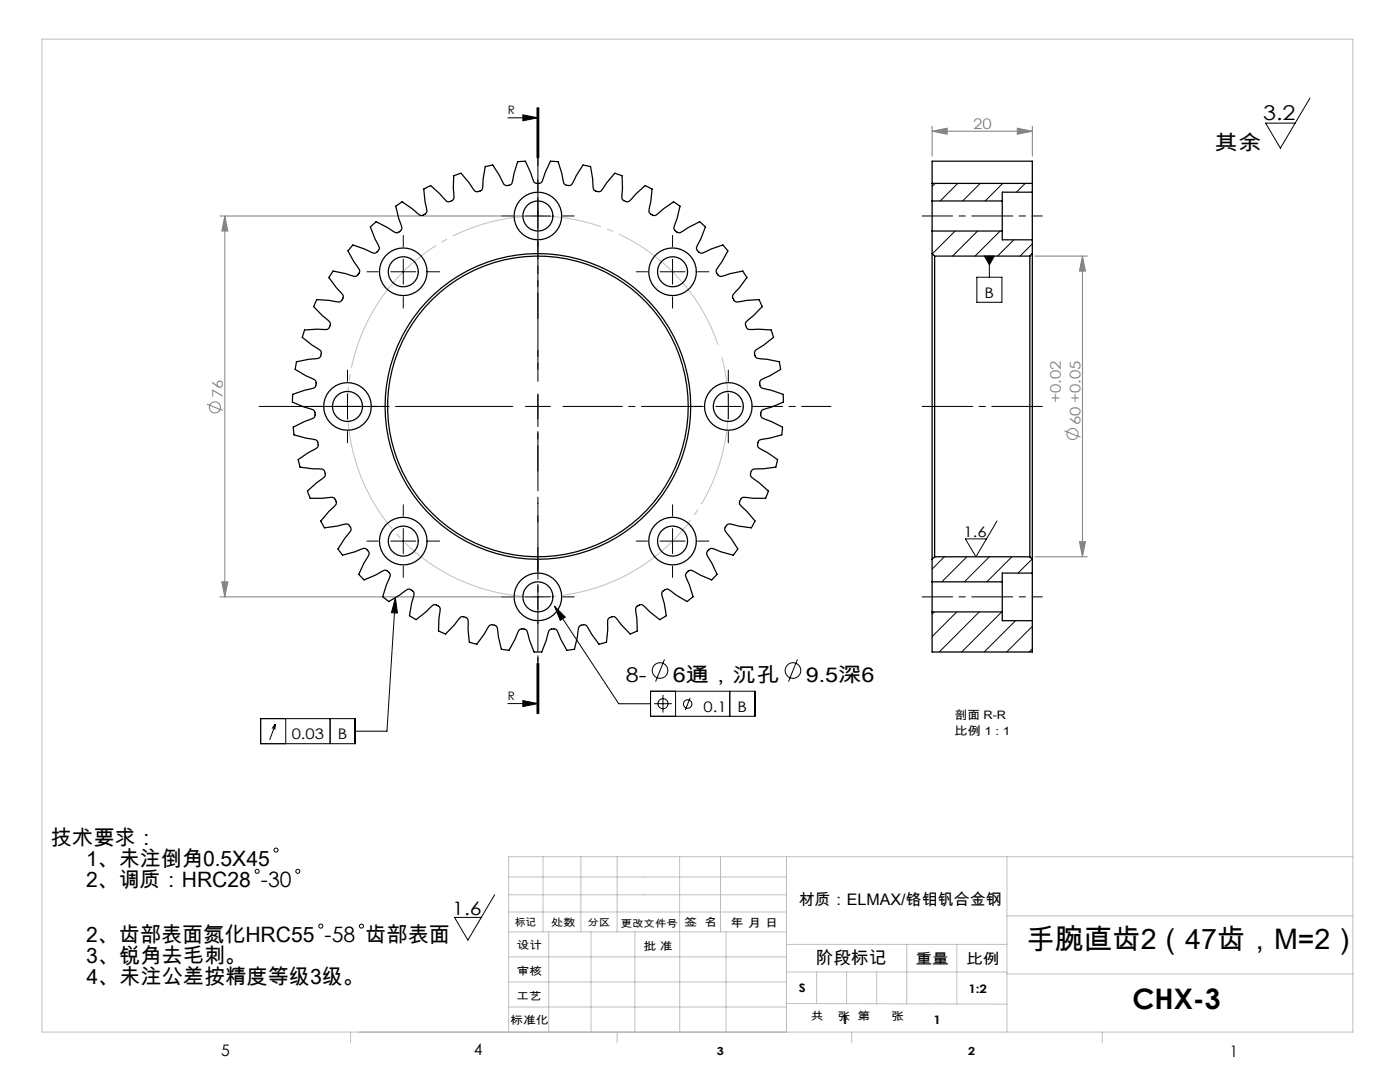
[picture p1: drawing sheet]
<svg xmlns="http://www.w3.org/2000/svg" width="279mm" height="216mm" viewBox="0 0 279 216" stroke-linecap="round" stroke-linejoin="round" font-family="sans-serif">
<g fill="none" stroke="#808080" stroke-width=".2">
<path d="M186 26.2l3-.6v1.2zM186 25.2v6M186 26.2h20M203 25.6l3 .6-3 .6zM206 25.2v6M43.9 43.1h62.5M44.9 43.1l.6 3h-1.2zM44.9 43.1v76M206.5 51.1h10.5M216 51.1v60M216 51.1l.6 3h-1.2zM41.3 80.6l3.2 1.3"/>
<path d="M212.5 86l3.1 1.2M43.9 119.1h62.5M44.3 116.1h1.2l-.6 3zM206.5 111.1h10.5M215.4 108.1h1.2l-.6 3z"/>
<circle cx="42.9" cy="81.3" r="1.11"/>
<circle cx="214" cy="86.6" r="1.11"/>
</g>
<g fill="none" stroke="#000" stroke-width=".2">
<path d="M261.4 19.6l-5.9 10-2.9-5h5.9M101.3 23.5h6.1M104.3 22.9l3 .6-3 .6zM107.2 21.5v10M107.3 21.5v10M107.5 21.5v10M78 54.2h5M80.5 51.7v5M104.8 43.1h5.1M107.3 40.6v5M131.7 54.2h5M134.2 51.7v5"/>
<path d="M195 55.3h5v5h-5zM196.5 51.1h2l-1 1.7zM197.5 51.1v4.2M69.4 78.6v5M107.3 78.6v5M145.4 78.6v5M66.9 81.1h4.9M104.8 81.1h5.1M142.8 81.1h5M78 108h5M78.9 119.3l.4 3h-1.2zM78.9 119.3l-1.7 26.6h-6.3"/>
<path d="M80.5 105.5v5M104.8 119.1h5.1M107.3 116.6v5M131.7 108h5M134.2 105.5v5M199 104l-4.2 7.1-2.1-3.6h4.2M104.3 139.8l3 .6-3 .6zM107.2 132.4v10M107.3 132.4v10M107.5 132.4v10zM110.7 121l2.1 2.1-1 .7zM110.7 121l12.8 19.4h6.3"/>
<path d="M129.8 137.9h20.8v5h-20.8zM132.3 138.7v3.5M132.6 131.6l-1.8 4.4M134.8 137.9v5M137.7 139.3l-.9 2.4M145.6 137.9v5M159.1 131.6l-1.7 4.4M52 143.4h18.9v5h-18.9zM55 144.5l-.7 .9M55 144.5l-.2 1.1M55 144.5l-1.2 3.1M57 143.4v5"/>
<path d="M65.9 143.4v5M101.3 140.4h6.1M130.5 140.4h3.6M98.7 178.5l-5.3 9.1-2.7-4.5h5.4"/>
<circle cx="131.7" cy="133.8" r="1.56"/>
<circle cx="158.3" cy="133.8" r="1.56"/>
<circle cx="132.3" cy="140.4" r="1.01"/>
<circle cx="137.2" cy="140.5" r=".85"/>
<circle cx="51.3" cy="173.9" r=".4"/>
<circle cx="55.1" cy="169.6" r=".4"/>
<circle cx="59.4" cy="173.9" r=".4"/>
<circle cx="64" cy="184.8" r=".4"/>
<circle cx="72.1" cy="184.8" r=".4"/>
</g>
<path d="M143.7 70a38 38 0 0 0-63.7-15.3 38 38 0 0 0 17.5 63.1 38 38 0 0 0 46.7-45.9l-.5-1.9" fill="none" stroke="#c0c0c0" stroke-width=".2" stroke-dasharray="30.5 1.3 1.3 1.3" stroke-dashoffset="-1.3" stroke-linecap="butt"/>
<g fill="none" stroke="#000" stroke-width=".2" stroke-dasharray="30.5 1.3 1.3 1.3">
<path d="M107.3 38.1v-2.3M75.5 54.2h-2.3M80.5 49.2v-2.2M80.5 59.2v2.3M85.5 54.2h2.2M102.4 43.1h-2.3M107.3 48.1v2.2M112.3 43.1h2.3M129.2 54.2h-2.2M134.2 49.2v-2.2M134.2 59.2v2.3M139.2 54.2h2.3"/>
<path d="M69.4 76.1v-2.3M145.3 76.1v-2.3M64.4 81.1h-2.3M69.4 86.1v2.2M74.3 81.1h2.3M140.3 81.1h-2.2M145.3 86.1v2.2M75.5 108h-2.3M80.5 103v-2.3M80.5 113v2.2M85.5 108h2.2M102.4 119.1h-2.3"/>
<path d="M107.3 114.1v-2.3M112.3 119.1h2.3M129.2 108h-2.2M134.2 103v-2.3M134.2 113v2.2M139.2 108h2.3"/>
</g>
<path d="M150.3 81.1h15.5M107.3 124.1v15.5" fill="none" stroke="#000" stroke-width=".2" stroke-dasharray="30.5 1.3 1.3 1.3" stroke-dashoffset="24.6"/>
<path d="M107.3 76.1v-50" fill="none" stroke="#000" stroke-width=".2" stroke-dasharray="30.5 1.3 1.3 1.3" stroke-dashoffset="7.4"/>
<path d="M102.4 81.1h-50.7" fill="none" stroke="#000" stroke-width=".2" stroke-dasharray="30.5 1.3 1.3 1.3" stroke-dashoffset="7.1"/>
<path d="M107.3 86.1v27.5M112.3 81.1h27.6" fill="none" stroke="#000" stroke-width=".2" stroke-dasharray="30.5 1.3 1.3 1.3" stroke-dashoffset="18.6"/>
<path d="M208 81.1h-24" fill="none" stroke="#000" stroke-width=".2" stroke-dasharray="30.5 1.3 1.3 1.3" stroke-dashoffset="20.4"/>
<path d="M200 43.1h8M200 119.1h8" fill="none" stroke="#000" stroke-width=".2" stroke-dasharray="30.5 1.3 1.3 1.3" stroke-dashoffset="28.4"/>
<path d="M184 43.1h16M184 119.1h16" fill="none" stroke="#000" stroke-width=".2" stroke-dasharray="30.5 1.3 1.3 1.3" stroke-dashoffset="24.4"/>
<path d="M107.3 21.5v120.9" fill="none" stroke="#000" stroke-width=".2" stroke-dasharray="6.3 1.3 1.3 1.3 5.1" stroke-dashoffset="3.7"/>
<g fill="none" stroke="#c0c0c0" stroke-width=".2">
<path d="M8.4 7.8h261.6v198.1h-261.6zM101.5 178.5h55.5M101.5 175h55.5M108.4 170.9v15M115.9 170.9v15M123.2 170.9v15M135.6 170.9v15M143.8 170.9v15M157 170.9v35M201 170.9v35M270 170.9h-168.5v35M101.5 195.9h55.5"/>
<path d="M101.5 190.9h55.5M101.5 185.9h55.5M101.5 182h55.5M109.5 185.9v20M118 185.9v20M126.7 185.9v20M135.7 185.9v20M144.9 185.9v20M157 188.4h44M157 193.9h44M163 193.9v6.4M169 193.9v6.4"/>
<path d="M175 193.9v6.4M181 188.4v11.9M191 188.4v11.9M201 194.3h69M201 182.7h69M70 205.9v2.2M101.5 200.9h55.5M123.2 205.9v2.2M157 200.2l44 .2M170 205.9v2.2M220 205.9v2.2"/>
</g>
<g fill="#000">
<path d="M104.3 22.9l3 .6-3 .6zM104.3 139.8l3 .6-3 .6z"/>
<path d="M110.7 121l2.1 2.1-1 .7zM78.9 119.3l.4 3h-1.2zM196.5 51.1l1 1.7 1-1.7z"/>
</g>
<g fill="#808080">
<path d="M44.3 116.1h1.2l-.6 3zM44.9 43.1l.6 3h-1.2z"/>
<path d="M186 26.2l3-.6v1.2zM203 25.6l3 .6-3 .6z"/>
<path d="M216 51.1l.6 3h-1.2zM215.4 108.1h1.2l-.6 3z"/>
</g>
<g fill="none" stroke="#000" stroke-width=".25">
<path d="M186 36.6v-4.4h20v4.4M186 36.6h20M186 36.6v3.5M206 38.3v9.5M206 36.6v1.7M206 38.3h-6v1.8M73.9 45.3l1.2-1.1 2.2 1.2 1.7 1 .6-.1 .6-.5v-.3l-.6-1.9-.6-2.5 1.3-.8 2 1.4 1.5 1.3 .7-.1 .6-.4 .1-.3-.4-2-.2-2.5 1.3-.7 1.9 1.7 1.3 1.5 .3 .1 .8-.3 .4-.4-.1-2 .1-2.5 1.4-.5 1.6 1.9 1.1 1.6 .3 .1 .8-.1 .5-.4 .1-2 .4-2.5 1.5-.3 1.4 2.2 .9 1.7 .3 .2h.7l.6-.4 .4-1.9 .7-2.4 1.5-.1 1.1 2.3 .7 1.8 .2 .2 .8 .1 .5-.3 .7-1.8 1.1-2.3 1.5 .1 .7 2.4 .4 1.9 .6 .4h.7l.3-.2 .9-1.7 1.4-2.2 1.5 .3 .4 2.5 .1 2 .5 .4 .8 .1 .3-.1 1.1-1.6 1.6-1.9 1.4 .5 .1 2.5-.1 2 .1 .2 .7 .4h.7l1.3-1.5 1.9-1.7 1.3 .7-.2 2.5-.4 2 .1 .3 .6 .4 .7 .1 1.5-1.3 2-1.4 1.3 .8-.6 2.5-.6 1.9v.3l.6 .5 .6 .1 1.7-1 2.2-1.2 1.2 1.1-.9 2.3-.9 1.8v.3l.5 .6 .6 .2 1.8-.8 2.4-.8 1 1.2-1.3 2.2-1.1 1.6 .1 .6 .6 .6 .3 .1 1.9-.6 2.4-.5 .9 1.3-1.5 2-1.4 1.5v.3l.3 .7 .5 .4 2-.4 2.5-.1 .6 1.4-1.7 1.8-1.5 1.3-.1 .3 .2 .7 .4 .4h2l2.5 .1 .5 1.5-2 1.6-1.7 1-.1 .3 .1 .8 .4 .5 2 .2 2.4 .5 .3 1.5-2.2 1.3-1.8 .8-.2 .3v.8l.4 .5 1.9 .5 2.4 .8v1.5l-2.3 1-1.9 .6-.2 .2-.1 .8 .3 .6 1.8 .7 2.3 1.1-.2 1.6-2.4 .6-2 .4-.3 .5-.1 .8 .2 .2 1.7 1 2.1 1.4-.4 1.5-2.5 .3-1.9 .1-.3 .2-.3 .7 .1 .6 1.6 1.2 1.8 1.7-.5 1.4h-2.5l-2-.2-.3 .2-.4 .6v.7l1.5 1.3 1.6 2-.8 1.3-2.5-.3-1.9-.5-.5 .4-.4 .6 .1 .4 1.2 1.5 1.4 2.1-1 1.3-2.4-.7-1.8-.7-.6 .3-.5 .6v.3l1 1.7 1.1 2.3-1.1 1.1-2.3-1-1.7-.9-.6 .1-.6 .6v.4l.8 1.8 .7 2.4-1.2 .9-2.2-1.3-1.5-1.1-.7 .1-.6 .5-.1 .3 .6 1.9 .4 2.5-1.3 .7-2-1.5-1.4-1.4-.4-.1-.7 .3-.4 .5 .3 2 .1 2.5-1.3 .5-.1 .1-1.8-1.8-1.2-1.6h-.6l-.7 .3-.2 .3v1.9l-.3 2.5-1.4 .5-1.5-2.1-1-1.7-.7-.1-.7 .2-.2 .2-.3 2-.6 2.5-1.5 .2-1.2-2.3-.8-1.8-.2-.2h-.8l-.6 .3-.5 1.9-.9 2.4h-1.1h-.4l-.9-2.4-.5-1.9-.6-.3h-.8l-.2 .2-.8 1.8-1.2 2.3-1.5-.2-.6-2.5-.3-2-.2-.2-.7-.2-.7 .1-1 1.7-1.5 2.1-1.4-.5-.3-2.5v-1.9l-.2-.3-.7-.3h-.6l-1.2 1.6-1.8 1.8-.9-.4-.5-.2 .1-2.5 .3-2-.4-.5-.7-.3-.4 .1-1.4 1.4-2 1.5-1.3-.7 .4-2.5 .6-1.9-.1-.3-.6-.5-.7-.1-1.5 1.1-2.2 1.3-1.2-.9 .7-2.4 .8-1.8v-.4l-.6-.6-.6-.1-1.7 .9-2.3 1-.6-.5-.5-.6 1.1-2.3 1-1.7-.2-.6-.5-.5-.4-.1-1.8 .7-2.4 .7-1-1.3 1.4-2.1 1.2-1.5v-.7l-.5-.6-.3-.1-1.9 .5-2.5 .3-.8-1.3 1.6-2 1.5-1.3v-.3l-.2-.8-.5-.4-2 .2h-2.5l-.2-.5-.3-.9 1.8-1.7 1.6-1.2 .1-.6-.3-.7-.3-.2-1.9-.1-2.5-.3-.4-1.5 2.1-1.4 1.7-1 .2-.2-.1-.8-.3-.5-2-.4-2.4-.6-.2-1.6 2.3-1.1 1.8-.7 .2-.3 .1-.7-.3-.6-1.9-.6-2.3-1v-.4v-1.1l2.4-.8 1.9-.5 .4-.5v-.8l-.2-.3-1.8-.8-2.2-1.3 .3-1.5 2.4-.5 2-.2 .4-.5 .1-.8-.1-.3-1.7-1-2-1.6 .5-1.5 2.5-.1h2l.3-.1 .3-.7-.1-.6-1.5-1.3-1.7-1.8 .1-.2 .5-1.2 2.5 .1 2 .4 .5-.4 .3-.7v-.3l-1.4-1.5-1.5-2 .9-1.3 2.4 .5 1.9 .6 .6-.3 .4-.7v-.3l-1.1-1.6-1.3-2.2 1-1.2 2.4 .8 1.8 .8h.3l.6-.5 .2-.6-.9-1.8zM186 50.6v61M186 40.1v6M186 40.1h14M186 46.1v4.5M186 50.6l.5 .5"/>
<path d="M186 46.1h14M186.5 51.1v60M186.5 51.1h19M200 40.1v6M200 46.1v1.7h6M205.5 51.1v60M206 50.6v61M206 47.8v2.8M206 50.6l-.5 .5M186 116.1v6M186 111.6v4.5M186 116.1h14"/>
<path d="M186.5 111.1l-.5 .5M186.5 111.1h19M200 116.1v6M205.5 111.1l.5 .5M206 114.3v9.5M206 111.6v2.7M206 114.3h-6v1.8M186 122.1v8h20v-6.3M186 122.1h14M200 122.1v1.7h6"/>
<circle cx="80.5" cy="54.2" r="3"/>
<circle cx="80.5" cy="54.2" r="4.7"/>
<circle cx="107.3" cy="43.1" r="3"/>
<circle cx="107.3" cy="43.1" r="4.7"/>
<circle cx="134.2" cy="54.2" r="4.7"/>
<circle cx="134.2" cy="54.2" r="3"/>
<circle cx="69.3" cy="81.1" r="3"/>
<circle cx="69.4" cy="81.1" r="4.7"/>
<circle cx="107.3" cy="81.1" r="30.5"/>
<circle cx="107.3" cy="81.1" r="30"/>
<circle cx="145.3" cy="81.1" r="3"/>
<circle cx="145.4" cy="81.1" r="4.7"/>
<circle cx="80.5" cy="108" r="3"/>
<circle cx="80.5" cy="108" r="4.7"/>
<circle cx="107.3" cy="119.1" r="3"/>
<circle cx="107.3" cy="119.1" r="4.7"/>
<circle cx="134.2" cy="108" r="4.7"/>
<circle cx="134.2" cy="108" r="3"/>
</g>
<g fill="none" stroke="#000" stroke-width=".2">
<path d="M186.6 36.6l-.6 .6M191.1 36.6l-3.5 3.5M195.6 36.6l-3.5 3.5M200.1 36.6l-3.5 3.5M204.6 36.6l-1.7 1.7M186.1 46.1l-.1 .1M190.6 46.1l-4.5 4.5M195.1 46.1l-5 5M199.6 46.1l-5 5M202.3 47.8l-3.2 3.3M206 48.6l-2.4 2.5M188.5 111.1l-2.5 2.5"/>
<path d="M193 111.1l-5 5M197.5 111.1l-5 5M201.9 111.1l-5 5M206 111.6l-2.8 2.7M186.5 122.1l-.5 .4M190.9 122.1l-4.9 4.9M195.4 122.1l-8 8M199.9 122.1l-8 8M202.7 123.8l-6.3 6.3M206 125l-5.1 5.1M206 129.5l-.6 .6"/>
</g>
<g font-size="5.6">
<text x="204.9" y="189.3">手腕直齿2（47齿，M=2）</text>
<text x="226" y="201.3">CHX-3</text>
</g>
<g font-size="4.2">
<text x="10.2" y="168.5">技术要求：</text>
<text x="17.2" y="172.8">1、未注倒角0.5X45</text>
<text x="17.2" y="177">2、调质：HRC28 -30</text>
<text x="17.2" y="187.9">2、齿部表面氮化HRC55 -58 齿部表面</text>
<text x="17.2" y="192.2">3、锐角去毛刺。</text>
<text x="17.2" y="196.4">4、未注公差按精度等级3级。</text>
</g>
<g font-size="4.1">
<text x="252.1" y="24">3.2</text>
<text x="242.4" y="30">其余</text>
<text x="124.9" y="136">8-</text>
<text x="134.3" y="136">6通，沉孔</text>
<text x="160.8" y="136">9.5深6</text>
</g>
<text font-size="3.7" x="90.3" y="182.5">1.6</text>
<text font-size="3.5" x="162.8" y="192.3">阶段标记</text>
<g font-size="3.2">
<text x="159.4" y="180.6">材质：ELMAX/铬钼钒合金钢</text>
<text x="44.2" y="210.6">5</text>
<text x="94.6" y="210.6">4</text>
<text x="245.4" y="210.9">1</text>
</g>
<g font-size="2.9" fill="#808080">
<text x="194.2" y="25.8">20</text>
<text x="44.5" y="79.5" transform="rotate(-90 44.5 79.5)">76</text>
<text x="211.7" y="80.4" transform="rotate(-90 211.7 80.4)">+0.02</text>
<text x="215.6" y="84.8" transform="rotate(-90 215.6 84.8)">60 +0.05</text>
</g>
<g font-size="2.9">
<text x="196.5" y="59.4">B</text>
<text x="192.3" y="107.1">1.6</text>
<text x="140.4" y="142">0.1</text>
<text x="147.2" y="142">B</text>
<text x="58.2" y="147.5">0.03</text>
<text x="67.4" y="147.5">B</text>
<text x="182.7" y="192.3">重量</text>
<text x="192.8" y="192.4">比例</text>
</g>
<g font-size="2.3">
<text x="101.3" y="22.8">R</text>
<text x="101.3" y="139.6">R</text>
<text x="190.6" y="143.6">剖面 R-R</text>
<text x="190.4" y="146.6">比例 1 : 1</text>
<text x="145.8" y="185">年 月 日</text>
<text x="159.4" y="198">S</text>
<text x="193.3" y="198.2">1:2</text>
<text x="167.9" y="204.4">1</text>
<text x="186.3" y="204.4">1</text>
</g>
<g font-size="2.2">
<text x="136.6" y="184.8">签 名</text>
<text x="103.1" y="189.5">设计</text>
<text x="128.4" y="189.5">批 准</text>
<text x="103.1" y="194.5">审核</text>
<text x="103" y="199.6">工艺</text>
<text x="161.8" y="203.5">共</text>
<text x="167.2" y="203.5">张 第</text>
<text x="177.9" y="203.5">张</text>
<text x="101.8" y="204.4">标准化</text>
<text x="143.1" y="210.5">3</text>
<text x="193.2" y="210.5">2</text>
</g>
<g font-size="2.1">
<text x="102.8" y="184.7">标记</text>
<text x="110" y="184.8">处数</text>
</g>
<g font-size="2">
<text x="117.3" y="184.8">分区</text>
<text x="123.9" y="184.9">更改文件号</text>
</g>
</svg>
